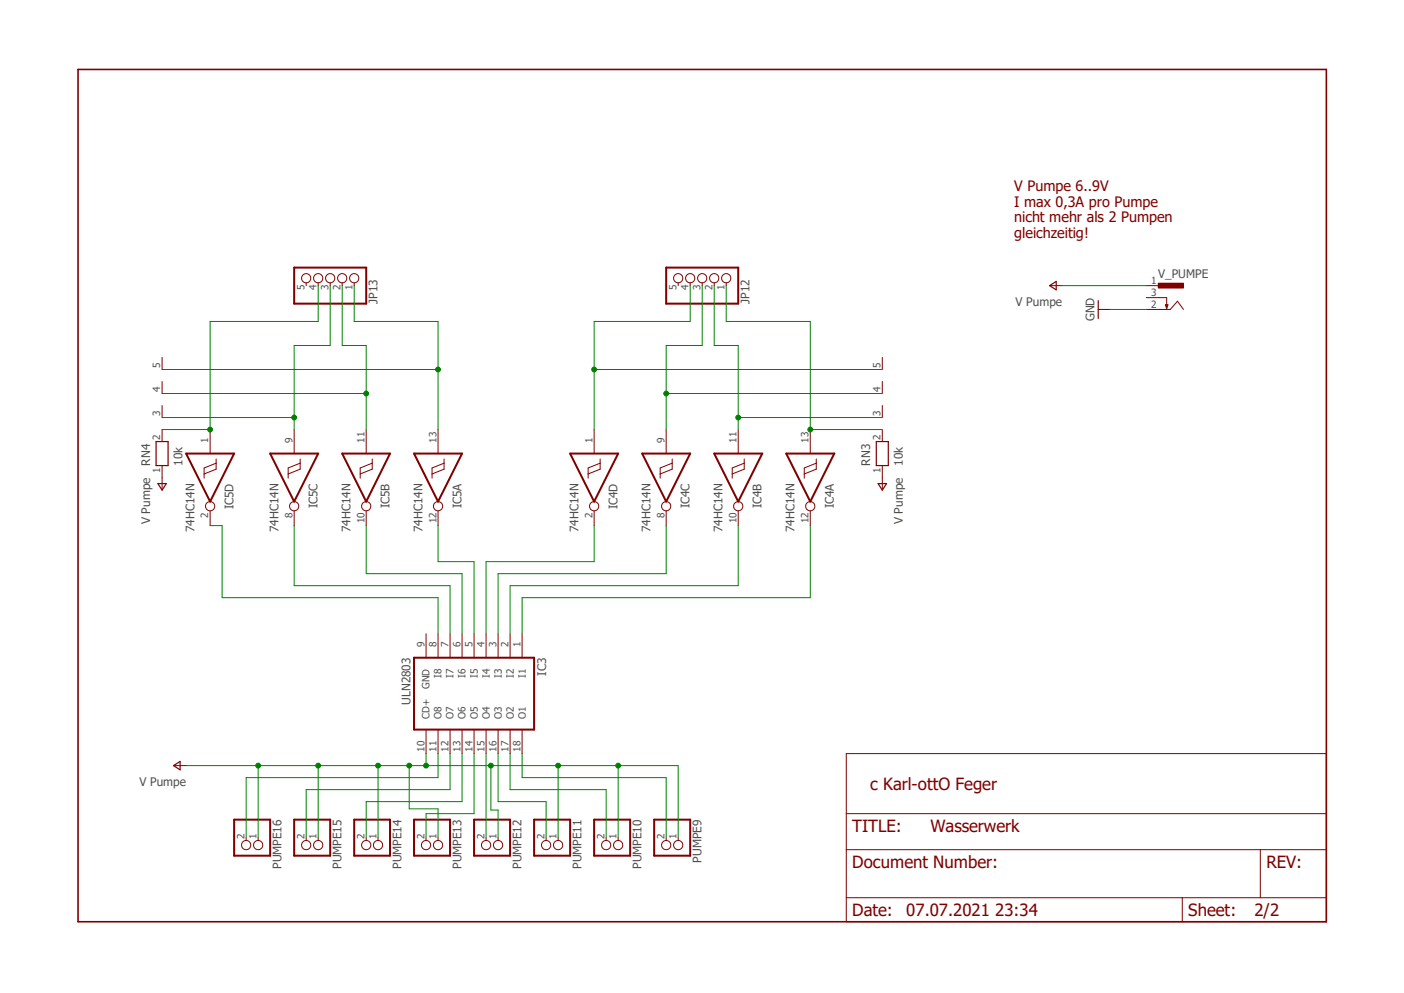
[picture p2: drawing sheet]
<svg xmlns="http://www.w3.org/2000/svg" width="297mm" height="210mm" viewBox="0 0 297 210" stroke-linecap="round" stroke-linejoin="round" font-family="sans-serif">
<path d="M16 14.4l265 181.1M281 14.4l-265 181.1" fill="none" stroke="#fff" stroke-width=".21"/>
<path d="M16.5 14.7h264.1v180.2h-264.1z" fill="none" stroke="#800000" stroke-width=".34"/>
<g fill="none" stroke="#800000" stroke-width=".21">
<path d="M64.8 59.8v.6M67.3 59.8v.6M69.8 59.8v.6M72.4 59.8v.6M74.9 59.8v.6M143.5 59.8v.6M146 59.8v.6M148.5 59.8v.6M151.1 59.8v.6M153.6 59.8v.6M34.3 75.6v2.5M186.6 75.6v2.5"/>
<path d="M222.2 60.4h2.5M232.3 65.4h2.6M245 65.4h2.6l1.5-1.7 1.3 1.7M245 62.9h1.8v2.3M34.3 80.7v2.5M34.3 85.8v2.5M34.3 90.8v2.6M34.3 98.5v5M44.4 90.8v5.1M45.7 97.1v2.1l-2.5 1M45.7 98l-2.5 1v2.1M62.2 90.8v5.1"/>
<path d="M63.5 97.1v2.1l-2.5 1M63.5 98l-2.5 1v2.1M77.5 90.8v5.1M78.7 97.1v2.1l-2.5 1M78.7 98l-2.5 1v2.1M92.7 90.8v5.1M93.9 97.1v2.1l-2.5 1M93.9 98l-2.5 1v2.1M125.7 90.8v5.1M127 97.1v2.1l-2.6 1M127 98l-2.6 1v2.1M140.9 90.8v5.1"/>
<path d="M142.2 97.1v2.1l-2.5 1M142.2 98l-2.5 1v2.1M156.2 90.8v5.1M157.4 97.1v2.1l-2.5 1M157.4 98l-2.5 1v2.1M171.4 90.8v5.1M172.7 97.1v2.1l-2.6 1M172.7 98l-2.6 1v2.1M186.6 80.7v2.5M186.6 85.8v2.5M186.6 90.8v2.6M186.6 98.5v5"/>
<path d="M44.4 108.1v3.1M62.2 108.1v3.1M77.5 108.1v3.1M92.7 108.1v3.1M125.7 108.1v3.1M140.9 108.1v3.1M156.2 108.1v3.1M171.4 108.1v3.1M90.1 134v5.1M92.7 134v5.1M95.2 134v5.1M97.7 134v5.1"/>
<path d="M100.3 134v5.1M102.8 134v5.1M105.4 134v5.1M107.9 134v5.1M110.4 134v5.1M90.1 154.3v5.1M92.7 154.3v5.1M95.2 154.3v5.1M97.7 154.3v5.1M100.3 154.3v5.1M102.8 154.3v5.1M105.4 154.3v5.1"/>
<path d="M107.9 154.3v5.1M110.4 154.3v5.1M179 159.4h101.6v35.5h-101.6zM36.8 161.9h2.6M52.1 177.2v.5M54.6 177.2v.5M64.8 177.2v.5M67.3 177.2v.5M77.5 177.2v.5M80 177.2v.5M90.1 177.2v.5M92.7 177.2v.5"/>
<path d="M102.8 177.2v.5M105.4 177.2v.5M115.5 177.2v.5M118.1 177.2v.5M128.2 177.2v.5M130.8 177.2v.5M140.9 177.2v.5M143.5 177.2v.5M179 179.7h101.6M179 172.1h101.6M266.6 179.7v10.2M179 189.9h101.6"/>
<path d="M250.1 189.9v5"/>
<circle cx="64.8" cy="58.8" r=".98"/>
<circle cx="67.3" cy="58.8" r=".98"/>
<circle cx="69.8" cy="58.8" r=".98"/>
<circle cx="72.4" cy="58.8" r=".98"/>
<circle cx="74.9" cy="58.8" r=".98"/>
<circle cx="143.5" cy="58.8" r=".98"/>
<circle cx="146" cy="58.8" r=".98"/>
<circle cx="148.5" cy="58.8" r=".98"/>
<circle cx="151.1" cy="58.8" r=".98"/>
<circle cx="153.6" cy="58.8" r=".98"/>
<circle cx="44.4" cy="107.1" r=".98"/>
<circle cx="62.2" cy="107.1" r=".98"/>
<circle cx="77.5" cy="107.1" r=".98"/>
<circle cx="92.7" cy="107.1" r=".98"/>
<circle cx="125.7" cy="107.1" r=".98"/>
<circle cx="140.9" cy="107.1" r=".98"/>
<circle cx="156.2" cy="107.1" r=".98"/>
<circle cx="171.4" cy="107.1" r=".98"/>
<circle cx="52.1" cy="178.7" r=".98"/>
<circle cx="54.6" cy="178.7" r=".98"/>
<circle cx="64.8" cy="178.7" r=".98"/>
<circle cx="67.3" cy="178.7" r=".98"/>
<circle cx="77.5" cy="178.7" r=".98"/>
<circle cx="80" cy="178.7" r=".98"/>
<circle cx="90.1" cy="178.7" r=".98"/>
<circle cx="92.7" cy="178.7" r=".98"/>
<circle cx="102.8" cy="178.7" r=".98"/>
<circle cx="105.4" cy="178.7" r=".98"/>
<circle cx="115.5" cy="178.7" r=".98"/>
<circle cx="118.1" cy="178.7" r=".98"/>
<circle cx="128.2" cy="178.7" r=".98"/>
<circle cx="130.8" cy="178.7" r=".98"/>
<circle cx="140.9" cy="178.7" r=".98"/>
<circle cx="143.5" cy="178.7" r=".98"/>
</g>
<g fill="none" stroke="#800000" stroke-width=".42">
<path d="M62.2 56.6h15.3v7.6h-15.3zM140.9 56.6h15.3v7.6h-15.3zM39.4 95.9h10.1l-5.1 10.2zM57.1 95.9h10.2l-5.1 10.2zM72.4 95.9h10.1l-5 10.2zM87.6 95.9h10.1l-5 10.2zM120.6 95.9h10.2l-5.1 10.2zM135.8 95.9h10.2l-5.1 10.2zM151.1 95.9h10.1l-5 10.2zM166.3 95.9h10.2l-5.1 10.2zM87.6 139.1h25.4v15.2h-25.4zM49.5 173.4h7.6v7.6h-7.6z"/>
<path d="M62.2 173.4h7.6v7.6h-7.6zM74.9 173.4h7.6v7.6h-7.6zM87.6 173.4h7.6v7.6h-7.6zM100.3 173.4h7.6v7.6h-7.6zM113 173.4h7.6v7.6h-7.6zM125.7 173.4h7.6v7.6h-7.6zM138.4 173.4h7.6v7.6h-7.6z"/>
</g>
<path d="M222 60.4l1.4-.9v1.8zM232.3 63.6v3.8M246.5 64.5h.6l-.3 .7zM33 93.4h2.6v5.1h-2.6zM185.4 93.4h2.5v5.1h-2.5zM33.4 102.3h1.8l-.9 1.4zM185.8 102.3h1.7l-.9 1.4zM36.7 161.9l1.4-.9v1.8z" fill="none" stroke="#800000" stroke-width=".25"/>
<path d="M245 59.9h5.4v1h-5.4z" fill-rule="evenodd" fill="#800000"/>
<path d="M245 59.9h5.4v1h-5.4zM242.5 60.4h2.5M242.5 65.4h2.5M242.5 62.9h2.5" fill="none" stroke="#800000" stroke-width=".21"/>
<path d="M92.7 159.4v5.1h-40.6v12.7M95.2 159.4v7.6h-30.4v10.2M97.7 159.4v10.1h-20.2v7.7M100.3 159.4v12.7h-10.2v5.1M102.8 159.4v17.8M105.4 159.4v10.1h10.1v7.7M107.9 159.4v7.6h20.3v10.2M110.4 159.4v5.1h30.5v12.7M39.4 161.9h104.1v15.3M54.6 161.9v15.3" fill="none" stroke="#008000" stroke-width=".21"/>
<circle cx="54.6" cy="161.9" r=".51" fill="#008000"/>
<g fill="none" stroke="#008000" stroke-width=".21">
<path d="M67.3 161.9v15.3"/>
<circle cx="54.6" cy="161.9" r=".51"/>
</g>
<circle cx="67.3" cy="161.9" r=".51" fill="#008000"/>
<g fill="none" stroke="#008000" stroke-width=".21">
<path d="M80 161.9v15.3"/>
<circle cx="67.3" cy="161.9" r=".51"/>
</g>
<circle cx="80" cy="161.9" r=".51" fill="#008000"/>
<g fill="none" stroke="#008000" stroke-width=".21">
<path d="M86.6 161.9v9.2h6.1v6.1"/>
<circle cx="80" cy="161.9" r=".51"/>
</g>
<circle cx="86.6" cy="161.9" r=".51" fill="#008000"/>
<g fill="none" stroke="#008000" stroke-width=".21">
<path d="M103.8 161.9v9.4h1.6v5.9"/>
<circle cx="86.6" cy="161.9" r=".51"/>
</g>
<circle cx="103.8" cy="161.9" r=".51" fill="#008000"/>
<g fill="none" stroke="#008000" stroke-width=".21">
<path d="M118.1 161.9v15.3"/>
<circle cx="103.8" cy="161.9" r=".51"/>
</g>
<circle cx="118.1" cy="161.9" r=".51" fill="#008000"/>
<g fill="none" stroke="#008000" stroke-width=".21">
<path d="M130.8 161.9v15.3"/>
<circle cx="118.1" cy="161.9" r=".51"/>
</g>
<circle cx="130.8" cy="161.9" r=".51" fill="#008000"/>
<g fill="none" stroke="#008000" stroke-width=".21">
<path d="M90.1 159.4v2.5"/>
<circle cx="130.8" cy="161.9" r=".51"/>
</g>
<circle cx="90.1" cy="161.9" r=".51" fill="#008000"/>
<g fill="none" stroke="#008000" stroke-width=".21">
<path d="M125.7 78.1h60.9M146 60.4v7.6h-20.3v22.8M224.7 60.4h17.8"/>
<circle cx="90.1" cy="161.9" r=".51"/>
</g>
<circle cx="125.7" cy="78.1" r=".51" fill="#008000"/>
<g fill="none" stroke="#008000" stroke-width=".21">
<path d="M148.5 60.4v12.7h-7.6v17.7M140.9 83.2h45.7"/>
<circle cx="125.7" cy="78.1" r=".51"/>
</g>
<circle cx="140.9" cy="83.2" r=".51" fill="#008000"/>
<g fill="none" stroke="#008000" stroke-width=".21">
<path d="M151.1 60.4v12.7h5.1v17.7M156.2 88.3h30.4"/>
<circle cx="140.9" cy="83.2" r=".51"/>
</g>
<circle cx="156.2" cy="88.3" r=".51" fill="#008000"/>
<g fill="none" stroke="#008000" stroke-width=".21">
<path d="M153.6 60.4v7.6h17.8v22.8h15.2"/>
<circle cx="156.2" cy="88.3" r=".51"/>
</g>
<circle cx="171.4" cy="90.8" r=".51" fill="#008000"/>
<g fill="none" stroke="#008000" stroke-width=".21">
<path d="M67.3 60.4v7.6h-22.9v22.8h-10.1"/>
<circle cx="171.4" cy="90.8" r=".51"/>
</g>
<circle cx="44.4" cy="90.8" r=".51" fill="#008000"/>
<g fill="none" stroke="#008000" stroke-width=".21">
<path d="M69.8 60.4v12.7h-7.6v17.7M34.3 88.3h27.9"/>
<circle cx="44.4" cy="90.8" r=".51"/>
</g>
<circle cx="62.2" cy="88.3" r=".51" fill="#008000"/>
<g fill="none" stroke="#008000" stroke-width=".21">
<path d="M72.4 60.4v12.7h5.1v17.7M34.3 83.2h43.2"/>
<circle cx="62.2" cy="88.3" r=".51"/>
</g>
<circle cx="77.5" cy="83.2" r=".51" fill="#008000"/>
<g fill="none" stroke="#008000" stroke-width=".21">
<path d="M34.3 78.1h58.4M74.9 60.4v7.6h17.8v22.8"/>
<circle cx="77.5" cy="83.2" r=".51"/>
</g>
<circle cx="92.7" cy="78.1" r=".51" fill="#008000"/>
<g fill="none" stroke="#008000" stroke-width=".21">
<path d="M234.9 65.4h7.6M44.4 111.2h2.6v15.2h45.7v7.6M62.2 111.2v12.7h33v10.1M77.5 111.2v10.1h20.2v12.7M92.7 111.2v7.6h7.6v15.2M125.7 111.2v7.6h-22.9v15.2M140.9 111.2v10.1h-35.5v12.7M156.2 111.2v12.7h-48.3v10.1M171.4 111.2v15.2h-61v7.6"/>
<circle cx="92.7" cy="78.1" r=".51"/>
</g>
<g font-size="3.6" fill="#800000">
<text x="184.1" y="167">c Karl-ottO Feger</text>
<text x="180.3" y="175.9">TITLE:</text>
<text x="196.8" y="175.9">Wasserwerk</text>
<text x="180.3" y="183.5">Document Number:</text>
<text x="267.9" y="183.5">REV:</text>
<text x="180.3" y="193.7">Date:</text>
<text x="191.7" y="193.7">07.07.2021 23:34</text>
<text x="251.4" y="193.7">Sheet:</text>
<text x="265.4" y="193.7">2/2</text>
</g>
<g font-size="3" fill="#800000">
<text x="214.5" y="40.5">V Pumpe 6..9V</text>
<text x="214.5" y="43.7">I max 0,3A pro Pumpe</text>
<text x="214.5" y="47">nicht mehr als 2 Pumpen</text>
<text x="214.5" y="50.2">gleichzeitig!</text>
</g>
<g font-size="2.5" fill="#505050">
<text x="245" y="58.9">V_PUMPE</text>
<text x="79.9" y="64.2" transform="rotate(-90 79.9 64.2)">JP13</text>
<text x="158.6" y="64.2" transform="rotate(-90 158.6 64.2)">JP12</text>
<text x="214.8" y="64.7">V Pumpe</text>
<text x="231.6" y="67.9" transform="rotate(-90 231.6 67.9)">GND</text>
<text x="31.8" y="98.5" transform="rotate(-90 31.8 98.5)">RN4</text>
<text x="38.6" y="98.5" transform="rotate(-90 38.6 98.5)">10k</text>
<text x="184.1" y="98.5" transform="rotate(-90 184.1 98.5)">RN3</text>
<text x="191" y="98.5" transform="rotate(-90 191 98.5)">10k</text>
<text x="49.4" y="107.7" transform="rotate(-90 49.4 107.7)">IC5D</text>
<text x="67.2" y="107.5" transform="rotate(-90 67.2 107.5)">IC5C</text>
<text x="82.4" y="107.5" transform="rotate(-90 82.4 107.5)">IC5B</text>
<text x="97.6" y="107.5" transform="rotate(-90 97.6 107.5)">IC5A</text>
<text x="130.6" y="107.7" transform="rotate(-90 130.6 107.7)">IC4D</text>
<text x="145.9" y="107.5" transform="rotate(-90 145.9 107.5)">IC4C</text>
<text x="161.1" y="107.5" transform="rotate(-90 161.1 107.5)">IC4B</text>
<text x="176.4" y="107.5" transform="rotate(-90 176.4 107.5)">IC4A</text>
<text x="31.8" y="110.9" transform="rotate(-90 31.8 110.9)">V Pumpe</text>
<text x="41.1" y="112.5" transform="rotate(-90 41.1 112.5)">74HC14N</text>
<text x="58.9" y="112.5" transform="rotate(-90 58.9 112.5)">74HC14N</text>
<text x="74.2" y="112.5" transform="rotate(-90 74.2 112.5)">74HC14N</text>
<text x="89.4" y="112.5" transform="rotate(-90 89.4 112.5)">74HC14N</text>
<text x="122.4" y="112.5" transform="rotate(-90 122.4 112.5)">74HC14N</text>
<text x="137.6" y="112.5" transform="rotate(-90 137.6 112.5)">74HC14N</text>
<text x="152.9" y="112.5" transform="rotate(-90 152.9 112.5)">74HC14N</text>
<text x="168.1" y="112.5" transform="rotate(-90 168.1 112.5)">74HC14N</text>
<text x="191" y="110.9" transform="rotate(-90 191 110.9)">V Pumpe</text>
<text x="115.5" y="142.9" transform="rotate(-90 115.5 142.9)">IC3</text>
<text x="86.8" y="149.1" transform="rotate(-90 86.8 149.1)">ULN2803</text>
<text x="29.5" y="166.2">V Pumpe</text>
<text x="59.6" y="183.8" transform="rotate(-90 59.6 183.8)">PUMPE16</text>
<text x="72.3" y="183.8" transform="rotate(-90 72.3 183.8)">PUMPE15</text>
<text x="85" y="183.8" transform="rotate(-90 85 183.8)">PUMPE14</text>
<text x="97.6" y="183.8" transform="rotate(-90 97.6 183.8)">PUMPE13</text>
<text x="110.3" y="183.8" transform="rotate(-90 110.3 183.8)">PUMPE12</text>
<text x="123" y="183.8" transform="rotate(-90 123 183.8)">PUMPE11</text>
<text x="135.7" y="183.8" transform="rotate(-90 135.7 183.8)">PUMPE10</text>
<text x="148.4" y="182.5" transform="rotate(-90 148.4 182.5)">PUMPE9</text>
</g>
<g font-size="2.1" fill="#505050">
<text x="64.4" y="61.3" transform="rotate(-90 64.4 61.3)">5</text>
<text x="66.9" y="61.3" transform="rotate(-90 66.9 61.3)">4</text>
<text x="69.5" y="61.3" transform="rotate(-90 69.5 61.3)">3</text>
<text x="72" y="61.3" transform="rotate(-90 72 61.3)">2</text>
<text x="74.5" y="61.3" transform="rotate(-90 74.5 61.3)">1</text>
<text x="143.1" y="61.3" transform="rotate(-90 143.1 61.3)">5</text>
<text x="145.7" y="61.3" transform="rotate(-90 145.7 61.3)">4</text>
<text x="148.2" y="61.3" transform="rotate(-90 148.2 61.3)">3</text>
<text x="150.7" y="61.3" transform="rotate(-90 150.7 61.3)">2</text>
<text x="153.3" y="61.3" transform="rotate(-90 153.3 61.3)">1</text>
<text x="243.5" y="60">1</text>
<text x="243.5" y="65.1">2</text>
<text x="243.5" y="62.6">3</text>
<text x="33.9" y="77.8" transform="rotate(-90 33.9 77.8)">5</text>
<text x="186.3" y="77.8" transform="rotate(-90 186.3 77.8)">5</text>
<text x="33.9" y="82.9" transform="rotate(-90 33.9 82.9)">4</text>
<text x="186.3" y="82.9" transform="rotate(-90 186.3 82.9)">4</text>
<text x="33.9" y="88" transform="rotate(-90 33.9 88)">3</text>
<text x="186.3" y="88" transform="rotate(-90 186.3 88)">3</text>
<text x="33.9" y="93" transform="rotate(-90 33.9 93)">2</text>
<text x="44.1" y="93.6" transform="rotate(-90 44.1 93.6)">1</text>
<text x="61.8" y="93.6" transform="rotate(-90 61.8 93.6)">9</text>
<text x="77.1" y="93.6" transform="rotate(-90 77.1 93.6)">11</text>
<text x="92.3" y="93.6" transform="rotate(-90 92.3 93.6)">13</text>
<text x="125.3" y="93.6" transform="rotate(-90 125.3 93.6)">1</text>
<text x="140.6" y="93.6" transform="rotate(-90 140.6 93.6)">9</text>
<text x="155.8" y="93.6" transform="rotate(-90 155.8 93.6)">11</text>
<text x="171" y="93.6" transform="rotate(-90 171 93.6)">13</text>
<text x="186.3" y="93" transform="rotate(-90 186.3 93)">2</text>
<text x="33.9" y="100" transform="rotate(-90 33.9 100)">1</text>
<text x="186.3" y="100" transform="rotate(-90 186.3 100)">1</text>
<text x="44.1" y="109.6" transform="rotate(-90 44.1 109.6)">2</text>
<text x="61.8" y="109.6" transform="rotate(-90 61.8 109.6)">8</text>
<text x="77.1" y="110.7" transform="rotate(-90 77.1 110.7)">10</text>
<text x="92.3" y="110.7" transform="rotate(-90 92.3 110.7)">12</text>
<text x="125.3" y="109.6" transform="rotate(-90 125.3 109.6)">2</text>
<text x="140.6" y="109.6" transform="rotate(-90 140.6 109.6)">8</text>
<text x="155.8" y="110.7" transform="rotate(-90 155.8 110.7)">10</text>
<text x="171" y="110.7" transform="rotate(-90 171 110.7)">12</text>
<text x="89.8" y="136.8" transform="rotate(-90 89.8 136.8)">9</text>
<text x="92.3" y="136.8" transform="rotate(-90 92.3 136.8)">8</text>
<text x="94.9" y="136.8" transform="rotate(-90 94.9 136.8)">7</text>
<text x="97.4" y="136.8" transform="rotate(-90 97.4 136.8)">6</text>
<text x="99.9" y="136.8" transform="rotate(-90 99.9 136.8)">5</text>
<text x="102.5" y="136.8" transform="rotate(-90 102.5 136.8)">4</text>
<text x="105" y="136.8" transform="rotate(-90 105 136.8)">3</text>
<text x="107.6" y="136.8" transform="rotate(-90 107.6 136.8)">2</text>
<text x="110.1" y="136.8" transform="rotate(-90 110.1 136.8)">1</text>
<text x="93.4" y="143.4" transform="rotate(-90 93.4 143.4)">I8</text>
<text x="96" y="143.4" transform="rotate(-90 96 143.4)">I7</text>
<text x="98.5" y="143.4" transform="rotate(-90 98.5 143.4)">I6</text>
<text x="101" y="143.4" transform="rotate(-90 101 143.4)">I5</text>
<text x="103.6" y="143.4" transform="rotate(-90 103.6 143.4)">I4</text>
<text x="106.1" y="143.4" transform="rotate(-90 106.1 143.4)">I3</text>
<text x="108.7" y="143.4" transform="rotate(-90 108.7 143.4)">I2</text>
<text x="111.2" y="143.4" transform="rotate(-90 111.2 143.4)">I1</text>
<text x="90.9" y="145.7" transform="rotate(-90 90.9 145.7)">GND</text>
<text x="90.9" y="152" transform="rotate(-90 90.9 152)">CD+</text>
<text x="93.4" y="152" transform="rotate(-90 93.4 152)">O8</text>
<text x="96" y="152" transform="rotate(-90 96 152)">O7</text>
<text x="98.5" y="152" transform="rotate(-90 98.5 152)">O6</text>
<text x="101" y="152" transform="rotate(-90 101 152)">O5</text>
<text x="103.6" y="152" transform="rotate(-90 103.6 152)">O4</text>
<text x="106.1" y="152" transform="rotate(-90 106.1 152)">O3</text>
<text x="108.7" y="152" transform="rotate(-90 108.7 152)">O2</text>
<text x="111.2" y="152" transform="rotate(-90 111.2 152)">O1</text>
<text x="89.8" y="159" transform="rotate(-90 89.8 159)">10</text>
<text x="92.3" y="159" transform="rotate(-90 92.3 159)">11</text>
<text x="94.9" y="159" transform="rotate(-90 94.9 159)">12</text>
<text x="97.4" y="159" transform="rotate(-90 97.4 159)">13</text>
<text x="99.9" y="159" transform="rotate(-90 99.9 159)">14</text>
<text x="102.5" y="159" transform="rotate(-90 102.5 159)">15</text>
<text x="105" y="159" transform="rotate(-90 105 159)">16</text>
<text x="107.6" y="159" transform="rotate(-90 107.6 159)">17</text>
<text x="110.1" y="159" transform="rotate(-90 110.1 159)">18</text>
<text x="51.7" y="177.4" transform="rotate(-90 51.7 177.4)">2</text>
<text x="54.2" y="177.4" transform="rotate(-90 54.2 177.4)">1</text>
<text x="64.4" y="177.4" transform="rotate(-90 64.4 177.4)">2</text>
<text x="66.9" y="177.4" transform="rotate(-90 66.9 177.4)">1</text>
<text x="77.1" y="177.4" transform="rotate(-90 77.1 177.4)">2</text>
<text x="79.6" y="177.4" transform="rotate(-90 79.6 177.4)">1</text>
<text x="89.8" y="177.4" transform="rotate(-90 89.8 177.4)">2</text>
<text x="92.3" y="177.4" transform="rotate(-90 92.3 177.4)">1</text>
<text x="102.5" y="177.4" transform="rotate(-90 102.5 177.4)">2</text>
<text x="105" y="177.4" transform="rotate(-90 105 177.4)">1</text>
<text x="115.2" y="177.4" transform="rotate(-90 115.2 177.4)">2</text>
<text x="117.7" y="177.4" transform="rotate(-90 117.7 177.4)">1</text>
<text x="127.9" y="177.4" transform="rotate(-90 127.9 177.4)">2</text>
<text x="130.4" y="177.4" transform="rotate(-90 130.4 177.4)">1</text>
<text x="140.6" y="177.4" transform="rotate(-90 140.6 177.4)">2</text>
<text x="143.1" y="177.4" transform="rotate(-90 143.1 177.4)">1</text>
</g>
</svg>
